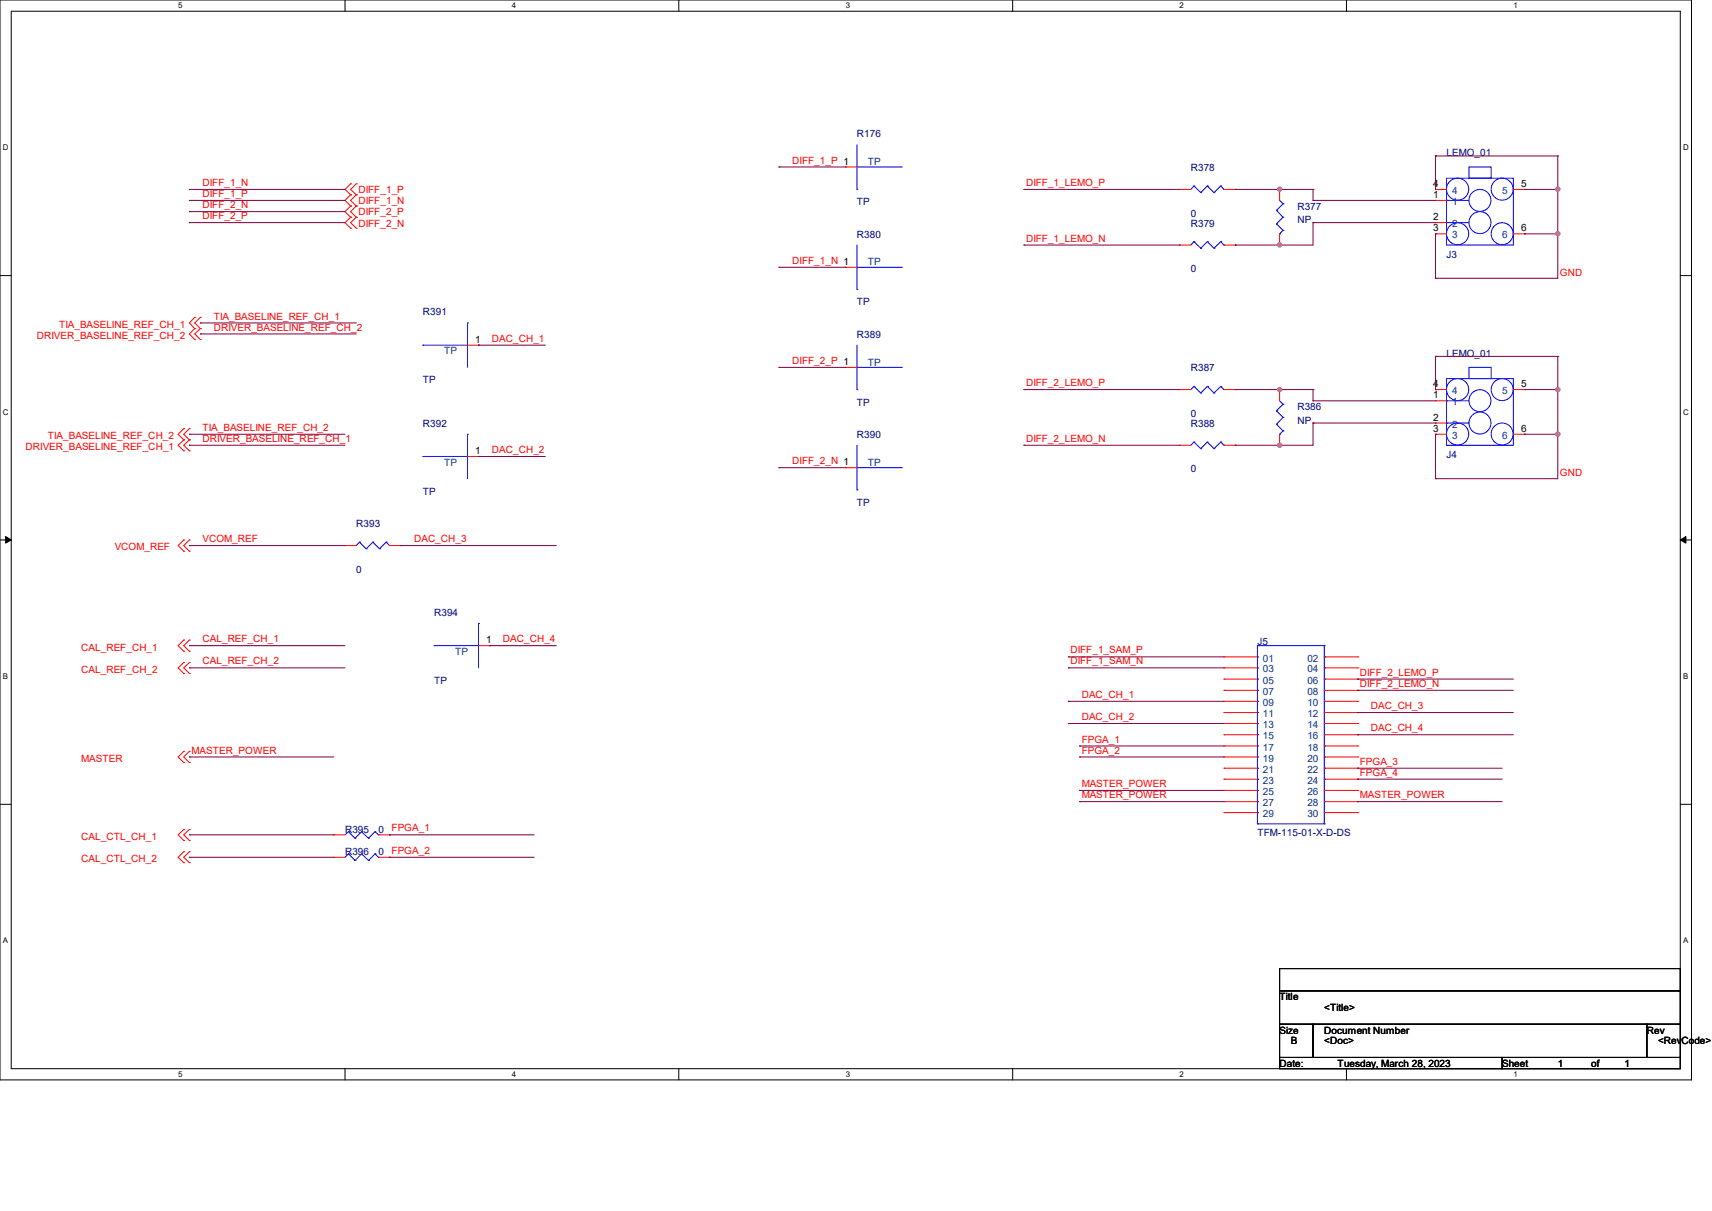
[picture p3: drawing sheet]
<svg xmlns="http://www.w3.org/2000/svg" width="297mm" height="210mm" viewBox="0 0 297 210" stroke-linecap="round" stroke-linejoin="round" font-family="sans-serif">
<path d="M0 0h293.5v187.3h-293.5zM1.9 1.9h289.6v183.4h-289.6z" fill="none" stroke="#000" stroke-width=".17"/>
<g fill="#fff">
<path d="M30.9 .2h.8v1.5h-.8z"/>
<path d="M30.9 185.5h.8v1.6h-.8z"/>
</g>
<path d="M59.9 0v1.9M59.9 185.3v2" fill="none" stroke="#000" stroke-width=".17"/>
<g fill="#fff">
<path d="M88.8 .2h.8v1.5h-.8z"/>
<path d="M88.8 185.5h.8v1.6h-.8z"/>
</g>
<path d="M117.8 0v1.9M117.8 185.3v2" fill="none" stroke="#000" stroke-width=".17"/>
<g fill="#fff">
<path d="M146.7 .2h.8v1.5h-.8z"/>
<path d="M146.7 185.5h.8v1.6h-.8z"/>
</g>
<path d="M175.7 0v1.9M175.7 185.3v2" fill="none" stroke="#000" stroke-width=".17"/>
<g fill="#fff">
<path d="M204.6 .2h.8v1.5h-.8z"/>
<path d="M204.6 185.5h.8v1.6h-.8z"/>
</g>
<path d="M233.6 0v1.9M233.6 185.3v2" fill="none" stroke="#000" stroke-width=".17"/>
<g fill="#fff">
<path d="M262.6 .2h.7v1.5h-.7z"/>
<path d="M262.6 185.5h.7v1.6h-.7z"/>
<path d="M.5 24.8h1v1.6h-1z"/>
<path d="M292 24.8h1v1.6h-1z"/>
<path d="M.5 70.7h1v1.5h-1z"/>
<path d="M292 70.7h1v1.5h-1z"/>
</g>
<path d="M0 47.8h1.9M291.5 47.8h2" fill="none" stroke="#000" stroke-width=".17"/>
<g fill="#fff">
<path d="M.5 116.5h.9v1.6h-.9z"/>
<path d="M292 116.5h.9v1.6h-.9z"/>
</g>
<path d="M0 93.6h1.9M291.5 93.6h2" fill="none" stroke="#000" stroke-width=".17"/>
<path d="M1 93l.9 .6-.9 .6zM291.5 93.6l1-.6v1.2z" fill="#000" stroke="#000" stroke-width=".17"/>
<g fill="#fff">
<path d="M.5 162.4h.9v1.5h-.9z"/>
<path d="M292 162.4h.9v1.5h-.9z"/>
</g>
<path d="M0 139.5h1.9M291.5 139.5h2M222 168h69.5v3.8h-69.5zM222 171.8h69.5v5.8h-69.5zM222 177.6h5.8v5.8h-5.8zM227.8 177.6h57.9v5.8h-57.9zM285.7 177.6h5.8v5.8h-5.8zM222 183.4h38.6v1.9h-38.6zM260.6 183.4h30.9v1.9h-30.9z" fill="none" stroke="#000" stroke-width=".17"/>
<g fill="none" stroke="#f00" stroke-width=".17">
<path d="M60.8 31.9h.1M60.8 33.8h.1M60.8 35.7h.1M60.8 37.7h.1M60.8 39.6h.1M60.8 31.9l-.9 1 .9 .9M60.8 33.8l-.9 1 .9 .9M60.8 35.7l-.9 1 .9 1M60.8 37.7l-.9 .9 .9 1M61.8 33.8h.1M61.8 31.9h.1M61.8 35.7h.1"/>
<path d="M61.8 37.7h.1M61.8 39.6h.1M61.8 31.9l-1 1 1 .9M61.8 33.8l-1 1 1 .9M61.8 35.7l-1 1 1 1M61.8 37.7l-1 .9 1 1M146.7 29h.1M146.7 29h2M204.6 32.9h.1M204.6 32.9h2M212.3 32.9h2M214.3 32.9h.1"/>
<path d="M222 32.9h.1M222 32.9v1.9M249 34.8h.1M249 32.9h.1M249 38.6h.1M249 32.9h2M249 34.8h2M249 38.6h2M262.6 32.9h1.9M264.5 32.9h.1M33.8 55h.1M33.8 57h.1"/>
<path d="M33.8 58.9h.1M33.8 55l-.9 1 .9 1M33.8 57l-.9 .9 .9 1M34.8 55h.1M34.8 57h.1M34.8 58.9h.1M34.8 55l-1 1 1 1M34.8 57l-1 .9 1 1M81.1 59.9h1.9M83 59.9h.1M146.7 46.4h.1M146.7 46.4h2"/>
<path d="M204.6 42.5h.1M204.6 42.5h2M212.3 42.5h2M214.3 42.5h.1M222 42.5h.1M222 40.6v1.9M249 40.6h.1M249 40.6h2M262.6 40.6h1.9M264.5 40.6h.1M31.9 74.3h.1M31.9 76.3h.1"/>
<path d="M31.9 78.2h.1M31.9 74.3l-1 1 1 1M31.9 76.3l-1 .9 1 1M32.9 74.3h.1M32.9 76.3h.1M32.9 78.2h.1M32.9 74.3l-1 1 1 1M32.9 76.3l-1 .9 1 1M81.1 79.2h1.9M83 79.2h.1M146.7 63.7h.1M146.7 63.7h2"/>
<path d="M204.6 67.6h.1M204.6 77.2h.1M204.6 67.6h2M204.6 77.2h2M212.3 67.6h2M212.3 77.2h2M214.3 67.6h.1M214.3 77.2h.1M222 67.6h.1M222 77.2h.1M222 67.6v1.9M222 75.3v1.9"/>
<path d="M249 69.5h.1M249 75.3h.1M249 67.6h.1M249 73.4h.1M249 69.5h2M249 75.3h2M249 67.6h2M249 73.4h2M262.6 75.3h1.9M262.6 67.6h1.9M264.5 75.3h.1M264.5 67.6h.1"/>
<path d="M31.9 93.6h.1M31.9 95.6h.1M31.9 93.6l-1 1 1 1M32.9 93.6h.1M32.9 95.6h.1M32.9 93.6l-1 1 1 1M59.9 94.6h.1M59.9 94.6h1.9M67.6 94.6h1.9M69.5 94.6h.1M146.7 81.1h.1M146.7 81.1h2"/>
<path d="M31.9 111h.1M31.9 112.9h.1M31.9 114.9h.1M31.9 116.8h.1M31.9 111l-1 1 1 .9M31.9 114.9l-1 .9 1 1M32.9 111h.1M32.9 112.9h.1M32.9 114.9h.1M32.9 116.8h.1M32.9 111l-1 1 1 .9M32.9 114.9l-1 .9 1 1"/>
<path d="M83 112h2M85 112h.1M212.3 113.9h.1M212.3 115.8h.1M212.3 117.8h.1M212.3 119.7h.1M212.3 113.9h5.8M212.3 115.8h5.8M212.3 117.8h5.8M212.3 119.7h5.8M229.7 113.9h5.8M229.7 115.8h5.8"/>
<path d="M229.7 117.8h5.8M229.7 119.7h5.8M235.5 113.9h.1M235.5 115.8h.1M235.5 117.8h.1M235.5 119.7h.1M31.9 130.3h.1M31.9 132.2h.1M31.9 130.3l-1 1 1 .9M32.9 130.3h.1M32.9 132.2h.1M32.9 130.3l-1 1 1 .9"/>
<path d="M212.3 121.6h.1M212.3 123.6h.1M212.3 125.5h.1M212.3 127.4h.1M212.3 129.4h.1M212.3 131.3h.1M212.3 133.2h.1M212.3 135.1h.1M212.3 137.1h.1M212.3 139h.1M212.3 121.6h5.8M212.3 123.6h5.8"/>
<path d="M212.3 125.5h5.8M212.3 127.4h5.8M212.3 129.4h5.8M212.3 131.3h5.8M212.3 133.2h5.8M212.3 135.1h5.8M212.3 137.1h5.8M212.3 139h5.8M229.7 121.6h5.8M229.7 123.6h5.8M229.7 125.5h5.8M229.7 127.4h5.8"/>
<path d="M229.7 129.4h5.8M229.7 131.3h5.8M229.7 133.2h5.8M229.7 135.1h5.8M229.7 137.1h5.8M229.7 139h5.8M235.5 121.6h.1M235.5 123.6h.1M235.5 125.5h.1M235.5 127.4h.1M235.5 129.4h.1M235.5 131.3h.1"/>
<path d="M235.5 133.2h.1M235.5 135.1h.1M235.5 137.1h.1M235.5 139h.1M31.9 143.8h.1M31.9 145.8h.1M31.9 147.7h.1M31.9 149.6h.1M31.9 143.8l-1 1 1 1M31.9 147.7l-1 1 1 .9M32.9 143.8h.1M32.9 145.8h.1"/>
<path d="M32.9 147.7h.1M32.9 149.6h.1M32.9 143.8l-1 1 1 1M32.9 147.7l-1 1 1 .9M57.9 144.8h.1M57.9 148.7h.1M57.9 144.8h2M57.9 148.7h2M65.7 144.8h1.9M65.7 148.7h1.9M67.6 144.8h.1M67.6 148.7h.1"/>
<path d="M212.3 140.9h.1M212.3 140.9h5.8M229.7 140.9h5.8M235.5 140.9h.1"/>
</g>
<g fill="none" stroke="#00f" stroke-width=".17">
<path d="M148.7 32.9h.1M148.7 25.1v7.8M148.7 29h7.7M156.4 29h.1M207.1 32.3h.1M207.1 32.3l-.5 .6M207.1 32.3l1.2 1.1M208.3 33.4h.1M209.5 32.3h.1M209.5 32.3l-1.2 1.1M209.5 32.3l1.1 1.1M210.6 33.4h.1"/>
<path d="M211.8 32.3h.1M211.8 32.3l-1.2 1.1M211.8 32.3l.5 .6M212.3 32.9h.1M221.4 36.5h.1M221.4 38.8h.1M221.4 36.5l1.2 1.2M221.4 38.8l1.2 1.2M222 34.8l.6 .5M222.6 35.3h.1M222.6 37.7h.1M222.6 40h.1"/>
<path d="M222.6 35.3l-1.2 1.2M222.6 37.7l-1.2 1.1M222.6 40l-.6 .6M251 30.9h11.6v11.6h-11.6zM251 34.8h.1M251 38.6h.1M251 34.8h3.8M251 38.6h3.8M254.8 29h3.9v1.9h-3.9zM73.4 59.9h.1M73.4 59.9h7.7M81.1 56h.1"/>
<path d="M81.1 56v7.7M148.7 50.2h.1M148.7 42.5v7.7M148.7 59.9v7.7M148.7 46.4h7.7M156.4 46.4h.1M207.1 41.9h.1M207.1 41.9l-.5 .6M207.1 41.9l1.2 1.2M208.3 43.1h.1M209.5 41.9h.1M209.5 41.9l-1.2 1.2"/>
<path d="M209.5 41.9l1.1 1.2M210.6 43.1h.1M211.8 41.9h.1M211.8 41.9l-1.2 1.2M211.8 41.9l.5 .6M212.3 42.5h.1M222 40.6h.1M73.4 79.2h.1M73.4 79.2h7.7M81.1 75.3h.1M81.1 75.3v7.7M148.7 67.6h.1"/>
<path d="M148.7 77.2v7.8M148.7 63.7h7.7M156.4 63.7h.1M207.1 67h.1M207.1 76.7h.1M207.1 67l-.5 .6M207.1 67l1.2 1.2M207.1 76.7l-.5 .5M207.1 76.7l1.2 1.1M208.3 68.2h.1M208.3 77.8h.1M209.5 67h.1"/>
<path d="M209.5 76.7h.1M209.5 67l-1.2 1.2M209.5 67l1.1 1.2M209.5 76.7l-1.2 1.1M209.5 76.7l1.1 1.1M210.6 68.2h.1M210.6 77.8h.1M211.8 67h.1M211.8 76.7h.1M211.8 67l-1.2 1.2M211.8 67l.5 .6M211.8 76.7l-1.2 1.1"/>
<path d="M211.8 76.7l.5 .5M212.3 67.6h.1M212.3 77.2h.1M221.4 71.2h.1M221.4 73.6h.1M221.4 71.2l1.2 1.2M221.4 73.6l1.2 1.1M222 75.3h.1M222 69.5l.6 .6M222.6 70.1h.1M222.6 72.4h.1M222.6 74.7h.1"/>
<path d="M222.6 70.1l-1.2 1.1M222.6 72.4l-1.2 1.2M222.6 74.7l-.6 .6M251 65.7h11.6v11.5h-11.6zM251 69.5h.1M251 73.4h.1M251 69.5h3.8M251 73.4h3.8M254.8 63.7h3.9v2h-3.9zM62.4 94h.1M62.4 94l-.6 .6M62.4 94l1.1 1.2"/>
<path d="M63.5 95.2h.1M64.7 94h.1M64.7 94l-1.2 1.2M64.7 94l1.1 1.2M65.8 95.2h.1M67 94h.1M67 94l-1.2 1.2M67 94l.6 .6M67.6 94.6h.1M148.7 85h.1M148.7 81.1h7.7M156.4 81.1h.1"/>
<path d="M75.3 112h.1M75.3 112h7.7M83 108.1h.1M83 108.1v7.7M218.1 112h.1M218.1 113.9h.1M218.1 115.8h.1M218.1 117.8h.1M218.1 119.7h.1M218.1 112h11.6M218.1 112v30.9M229.7 112h.1"/>
<path d="M229.7 113.9h.1M229.7 115.8h.1M229.7 117.8h.1M229.7 119.7h.1M229.7 112v30.9M218.1 121.6h.1M218.1 123.6h.1M218.1 125.5h.1M218.1 127.4h.1M218.1 129.4h.1M218.1 131.3h.1M218.1 133.2h.1"/>
<path d="M218.1 135.1h.1M218.1 137.1h.1M218.1 139h.1M229.7 121.6h.1M229.7 123.6h.1M229.7 125.5h.1M229.7 127.4h.1M229.7 129.4h.1M229.7 131.3h.1M229.7 133.2h.1M229.7 135.1h.1M229.7 137.1h.1"/>
<path d="M229.7 139h.1M60.5 144.2h.1M60.5 148.1h.1M60.5 144.2l-.6 .6M60.5 144.2l1.1 1.2M60.5 148.1l-.6 .6M60.5 148.1l1.1 1.1M61.6 145.4h.1M61.6 149.2h.1M62.7 144.2h.1M62.7 148.1h.1M62.7 144.2l-1.1 1.2"/>
<path d="M62.7 144.2l1.2 1.2M62.7 148.1l-1.1 1.1M62.7 148.1l1.2 1.1M63.9 145.4h.1M63.9 149.2h.1M65.1 144.2h.1M65.1 148.1h.1M65.1 144.2l-1.2 1.2M65.1 144.2l.6 .6M65.1 148.1l-1.2 1.1M65.1 148.1l.6 .6M65.7 144.8h.1"/>
<path d="M65.7 148.7h.1M218.1 142.9h.1M218.1 140.9h.1M218.1 142.9h11.6M229.7 142.9h.1M229.7 140.9h.1"/>
<circle cx="252.9" cy="32.8" r="1.92"/>
<circle cx="256.8" cy="34.8" r="1.91"/>
<circle cx="256.8" cy="38.6" r="1.91"/>
<circle cx="260.6" cy="32.8" r="1.91"/>
<circle cx="252.9" cy="40.5" r="1.92"/>
<circle cx="260.6" cy="40.5" r="1.91"/>
<circle cx="252.9" cy="75.3" r="1.92"/>
<circle cx="252.9" cy="67.6" r="1.92"/>
<circle cx="256.8" cy="73.4" r="1.91"/>
<circle cx="256.8" cy="69.5" r="1.91"/>
<circle cx="260.6" cy="75.3" r="1.91"/>
<circle cx="260.6" cy="67.6" r="1.91"/>
</g>
<g fill="none" stroke="#800040" stroke-width=".17">
<path d="M32.9 32.9h.1M32.9 34.8h.1M32.9 38.6h.1M32.9 36.7h.1M32.9 38.6h27M32.9 32.9h27M32.9 34.8h27M32.9 36.7h27M135.1 29h.1M135.1 29h11.6M177.6 32.9h.1M177.6 32.9h27"/>
<path d="M214.3 32.9h.1M214.3 32.9h13.5M222 32.9h.1M227.8 38.6h.1M227.8 34.8h.1M227.8 32.9h.1M227.8 38.6h21.2M227.8 34.8h21.2M227.8 38.6v3.9h-13.5M227.8 32.9v1.9M249 27.1h.1M249 27.1v5.8"/>
<path d="M249 27.1h21.3M264.5 32.9h.1M264.5 32.9h5.8M270.3 32.9h.1M270.3 27.1h.1M270.3 27.1v21.2h-21.3M34.8 56h.1M34.8 57.9h.1M34.8 56h27M34.8 57.9h27M83 59.9h.1M83 59.9h11.6"/>
<path d="M135.1 46.4h.1M135.1 46.4h11.6M177.6 42.5h.1M177.6 42.5h27M214.3 42.5h.1M222 42.5h.1M249 48.3h.1M249 40.6h.1M249 40.6v7.7M264.5 40.6h.1M264.5 40.6h5.8M270.3 40.6h.1"/>
<path d="M32.9 77.2h.1M32.9 75.3h.1M32.9 77.2h27M32.9 75.3h27M83 79.2h.1M83 79.2h11.6M135.1 63.7h.1M135.1 63.7h11.6M177.6 67.6h.1M177.6 77.2h.1M177.6 77.2h27M177.6 67.6h27"/>
<path d="M214.3 77.2h.1M214.3 67.6h.1M214.3 67.6h13.5M222 77.2h.1M222 67.6h.1M227.8 73.4h.1M227.8 69.5h.1M227.8 67.6h.1M227.8 67.6v1.9M227.8 73.4v3.8h-13.5M227.8 73.4h21.2M227.8 69.5h21.2"/>
<path d="M249 75.3h.1M249 61.8h.1M249 61.8v5.8M249 75.3v7.7M249 61.8h21.3M264.5 75.3h.1M264.5 67.6h.1M264.5 75.3h5.8M264.5 67.6h5.8M270.3 67.6h.1M270.3 75.3h.1M270.3 61.8h.1"/>
<path d="M270.3 61.8v21.2h-21.3M32.9 94.6h.1M32.9 94.6h27M69.5 94.6h.1M69.5 94.6h27M135.1 81.1h.1M135.1 81.1h11.6M249 83h.1M32.9 112h.1M32.9 115.8h.1M32.9 115.8h27M32.9 112h27"/>
<path d="M85 112h.1M85 112h11.5M185.3 113.9h.1M185.3 115.8h.1M185.3 113.9h27M185.3 115.8h27M235.5 119.7h.1M235.5 117.8h.1M235.5 119.7h27.1M235.5 117.8h27.1M32.9 131.3h.1M32.9 131.3h25"/>
<path d="M185.3 121.6h.1M185.3 125.5h.1M185.3 121.6h27M185.3 125.5h27M187.3 129.4h.1M187.3 131.3h.1M187.3 139h.1M187.3 137.1h.1M187.3 129.4h25M187.3 131.3h25M187.3 139h25M187.3 137.1h25"/>
<path d="M235.5 123.6h.1M235.5 127.4h.1M235.5 133.2h.1M235.5 135.1h.1M235.5 139h.1M235.5 123.6h27.1M235.5 127.4h27.1M235.5 133.2h25.1M235.5 135.1h25.1M235.5 139h25.1M32.9 144.8h.1M32.9 148.7h.1"/>
<path d="M32.9 144.8h25M32.9 148.7h25M67.6 144.8h.1M67.6 148.7h.1M67.6 144.8h25.1M67.6 148.7h25.1"/>
</g>
<g fill="#f0f" stroke="#f0f" stroke-width=".17">
<circle cx="270.3" cy="40.5" r=".37"/>
<circle cx="270.3" cy="32.8" r=".37"/>
<circle cx="222" cy="42.5" r=".37"/>
<circle cx="222" cy="32.8" r=".37"/>
<circle cx="270.3" cy="75.3" r=".37"/>
<circle cx="270.3" cy="67.6" r=".37"/>
<circle cx="222" cy="77.2" r=".37"/>
<circle cx="222" cy="67.6" r=".37"/>
</g>
<g font-size="1.7" fill="#000080">
<text x="148.7" y="23.8">R176</text>
<text x="206.6" y="29.6">R378</text>
<text x="250.9" y="27.1">LEMO_01</text>
<text x="148.7" y="35.6">TP</text>
<text x="148.7" y="41.2">R380</text>
<text x="206.6" y="37.5">0</text>
<text x="206.6" y="39.3">R379</text>
<text x="225.1" y="36.4">R377</text>
<text x="225.1" y="38.7">NP</text>
<text x="206.6" y="47.2">0</text>
<text x="250.9" y="44.7">J3</text>
<text x="148.7" y="53">TP</text>
<text x="73.4" y="54.7">R391</text>
<text x="148.7" y="58.6">R389</text>
<text x="206.6" y="64.3">R387</text>
<text x="250.9" y="61.8">LEMO_01</text>
<text x="73.4" y="66.5">TP</text>
<text x="148.7" y="70.4">TP</text>
<text x="225.1" y="71.1">R386</text>
<text x="73.4" y="74">R392</text>
<text x="148.7" y="75.9">R390</text>
<text x="206.6" y="72.3">0</text>
<text x="206.6" y="74">R388</text>
<text x="225.1" y="73.4">NP</text>
<text x="206.6" y="81.9">0</text>
<text x="250.9" y="79.4">J4</text>
<text x="73.4" y="85.8">TP</text>
<text x="148.7" y="87.7">TP</text>
<text x="61.8" y="91.4">R393</text>
<text x="61.8" y="99.3">0</text>
<text x="75.3" y="106.8">R394</text>
<text x="218.1" y="111.8">J5</text>
<text x="75.3" y="118.6">TP</text>
<text x="59.9" y="144.5">R395</text>
<text x="59.9" y="148.3">R396</text>
<text x="65.7" y="144.5">0</text>
<text x="65.7" y="148.3">0</text>
<text x="218.1" y="145">TFM-115-01-X-D-DS</text>
</g>
<g font-size="1.7" fill="#f00">
<text x="137.5" y="28.4">DIFF_1_P 1</text>
<text x="35.1" y="32.3">DIFF_1_N</text>
<text x="35.1" y="34.2">DIFF_1_P</text>
<text x="62.2" y="33.5">DIFF_1_P</text>
<text x="62.2" y="35.4">DIFF_1_N</text>
<text x="178" y="32.3">DIFF_1_LEMO_P</text>
<text x="35.1" y="38">DIFF_2_P</text>
<text x="35.1" y="36.1">DIFF_2_N</text>
<text x="62.2" y="37.3">DIFF_2_P</text>
<text x="62.2" y="39.3">DIFF_2_N</text>
<text x="178" y="41.9">DIFF_1_LEMO_N</text>
<text x="137.5" y="45.8">DIFF_1_N 1</text>
<text x="270.6" y="47.9">GND</text>
<text x="6.4" y="58.8">DRIVER_BASELINE_REF_CH_2</text>
<text x="10.2" y="56.9">TIA_BASELINE_REF_CH_1</text>
<text x="37.1" y="55.4">TIA_BASELINE_REF_CH_1</text>
<text x="37.1" y="57.3">DRIVER_BASELINE_REF_CH_2</text>
<text x="85.3" y="59.3">DAC_CH_1</text>
<text x="137.5" y="63.1">DIFF_2_P 1</text>
<text x="178" y="67">DIFF_2_LEMO_P</text>
<text x="8.3" y="76.2">TIA_BASELINE_REF_CH_2</text>
<text x="35.1" y="76.6">DRIVER_BASELINE_REF_CH_1</text>
<text x="35.1" y="74.7">TIA_BASELINE_REF_CH_2</text>
<text x="178" y="76.6">DIFF_2_LEMO_N</text>
<text x="4.4" y="78.1">DRIVER_BASELINE_REF_CH_1</text>
<text x="85.3" y="78.6">DAC_CH_2</text>
<text x="137.5" y="80.5">DIFF_2_N 1</text>
<text x="270.6" y="82.6">GND</text>
<text x="19.9" y="95.5">VCOM_REF</text>
<text x="35.1" y="94">VCOM_REF</text>
<text x="71.8" y="94">DAC_CH_3</text>
<text x="14.1" y="112.8">CAL_REF_CH_1</text>
<text x="35.1" y="111.4">CAL_REF_CH_1</text>
<text x="87.2" y="111.4">DAC_CH_4</text>
<text x="185.7" y="113.3">DIFF_1_SAM_P</text>
<text x="14.1" y="116.7">CAL_REF_CH_2</text>
<text x="35.1" y="115.2">CAL_REF_CH_2</text>
<text x="185.7" y="115.2">DIFF_1_SAM_N</text>
<text x="235.9" y="119.1">DIFF_2_LEMO_N</text>
<text x="235.9" y="117.2">DIFF_2_LEMO_P</text>
<text x="187.7" y="121">DAC_CH_1</text>
<text x="187.7" y="124.9">DAC_CH_2</text>
<text x="237.8" y="123">DAC_CH_3</text>
<text x="33.2" y="130.7">MASTER_POWER</text>
<text x="187.7" y="128.8">FPGA_1</text>
<text x="187.7" y="130.7">FPGA_2</text>
<text x="237.8" y="126.8">DAC_CH_4</text>
<text x="14.1" y="132.1">MASTER</text>
<text x="187.7" y="136.5">MASTER_POWER</text>
<text x="235.9" y="132.6">FPGA_3</text>
<text x="235.9" y="134.5">FPGA_4</text>
<text x="187.7" y="138.4">MASTER_POWER</text>
<text x="235.9" y="138.4">MASTER_POWER</text>
<text x="14.1" y="145.6">CAL_CTL_CH_1</text>
<text x="14.1" y="149.5">CAL_CTL_CH_2</text>
<text x="67.9" y="144.2">FPGA_1</text>
<text x="67.9" y="148.1">FPGA_2</text>
</g>
<g font-size="1.7" fill="#004080">
<text x="150.6" y="28.7">TP</text>
<text x="251.9" y="35.6">1</text>
<text x="251.9" y="33.7">4</text>
<text x="260.6" y="33.7">5</text>
<text x="251.9" y="41.4">3</text>
<text x="251.9" y="39.4">2</text>
<text x="260.6" y="41.4">6</text>
<text x="150.6" y="46">TP</text>
<text x="77" y="61.5">TP</text>
<text x="150.6" y="63.4">TP</text>
<text x="251.9" y="70.3">1</text>
<text x="251.9" y="68.4">4</text>
<text x="260.6" y="68.4">5</text>
<text x="251.9" y="76.1">3</text>
<text x="251.9" y="74.2">2</text>
<text x="260.6" y="76.1">6</text>
<text x="77" y="80.8">TP</text>
<text x="150.6" y="80.8">TP</text>
<text x="78.9" y="113.6">TP</text>
<text x="219.1" y="114.7">01</text>
<text x="219.1" y="116.6">03</text>
<text x="219.1" y="118.6">05</text>
<text x="226.8" y="114.7">02</text>
<text x="226.8" y="116.6">04</text>
<text x="226.8" y="118.6">06</text>
<text x="219.1" y="120.5">07</text>
<text x="219.1" y="122.4">09</text>
<text x="219.1" y="124.4">11</text>
<text x="226.8" y="120.5">08</text>
<text x="226.8" y="122.4">10</text>
<text x="226.8" y="124.4">12</text>
<text x="219.1" y="126.3">13</text>
<text x="219.1" y="128.2">15</text>
<text x="219.1" y="130.2">17</text>
<text x="226.8" y="126.3">14</text>
<text x="226.8" y="128.2">16</text>
<text x="226.8" y="130.2">18</text>
<text x="219.1" y="132.1">19</text>
<text x="219.1" y="134">21</text>
<text x="219.1" y="135.9">23</text>
<text x="219.1" y="137.9">25</text>
<text x="226.8" y="132.1">20</text>
<text x="226.8" y="134">22</text>
<text x="226.8" y="135.9">24</text>
<text x="226.8" y="137.9">26</text>
<text x="219.1" y="139.8">27</text>
<text x="219.1" y="141.7">29</text>
<text x="226.8" y="139.8">28</text>
<text x="226.8" y="141.7">30</text>
</g>
<g font-size="1.7">
<text x="248.6" y="34.3">1</text>
<text x="248.6" y="32.4">4</text>
<text x="263.9" y="32.4">5</text>
<text x="248.6" y="40.1">3</text>
<text x="248.6" y="38.2">2</text>
<text x="263.9" y="40.1">6</text>
<text x="82.5" y="59.4">1</text>
<text x="248.6" y="69.1">1</text>
<text x="248.6" y="67.1">4</text>
<text x="263.9" y="67.1">5</text>
<text x="248.6" y="74.9">3</text>
<text x="248.6" y="72.9">2</text>
<text x="263.9" y="74.9">6</text>
<text x="82.5" y="78.7">1</text>
<text x="84.4" y="111.5">1</text>
<text x="222" y="173.4">Title</text>
<text x="222" y="179.2">Size</text>
<text x="229.7" y="175.3">&lt;Title&gt;</text>
<text x="229.7" y="179.2">Document Number</text>
<text x="285.7" y="179.2">Rev</text>
<text x="222" y="185">Date:</text>
<text x="223.9" y="181.1">B</text>
<text x="229.7" y="181.1">&lt;Doc&gt;</text>
<text x="232.1" y="185">Tuesday, March 28, 2023</text>
<text x="260.6" y="185">Sheet</text>
<text x="270.2" y="185">1</text>
<text x="276" y="185">of</text>
<text x="281.8" y="185">1</text>
<text x="287.7" y="181.1">&lt;RevCode&gt;</text>
</g>
<g font-size="1.4">
<text x="30.9" y="1.4">5</text>
<text x="88.8" y="1.4">4</text>
<text x="146.7" y="1.4">3</text>
<text x="204.6" y="1.4">2</text>
<text x="262.6" y="1.4">1</text>
<text x=".5" y="26.1">D</text>
<text x="292" y="26.1">D</text>
<text x=".5" y="71.9">C</text>
<text x="292" y="71.9">C</text>
<text x=".5" y="117.8">B</text>
<text x="292" y="117.8">B</text>
<text x=".5" y="163.6">A</text>
<text x="292" y="163.6">A</text>
<text x="30.9" y="186.8">5</text>
<text x="88.8" y="186.8">4</text>
<text x="146.7" y="186.8">3</text>
<text x="204.6" y="186.8">2</text>
<text x="262.6" y="186.8">1</text>
</g>
</svg>
